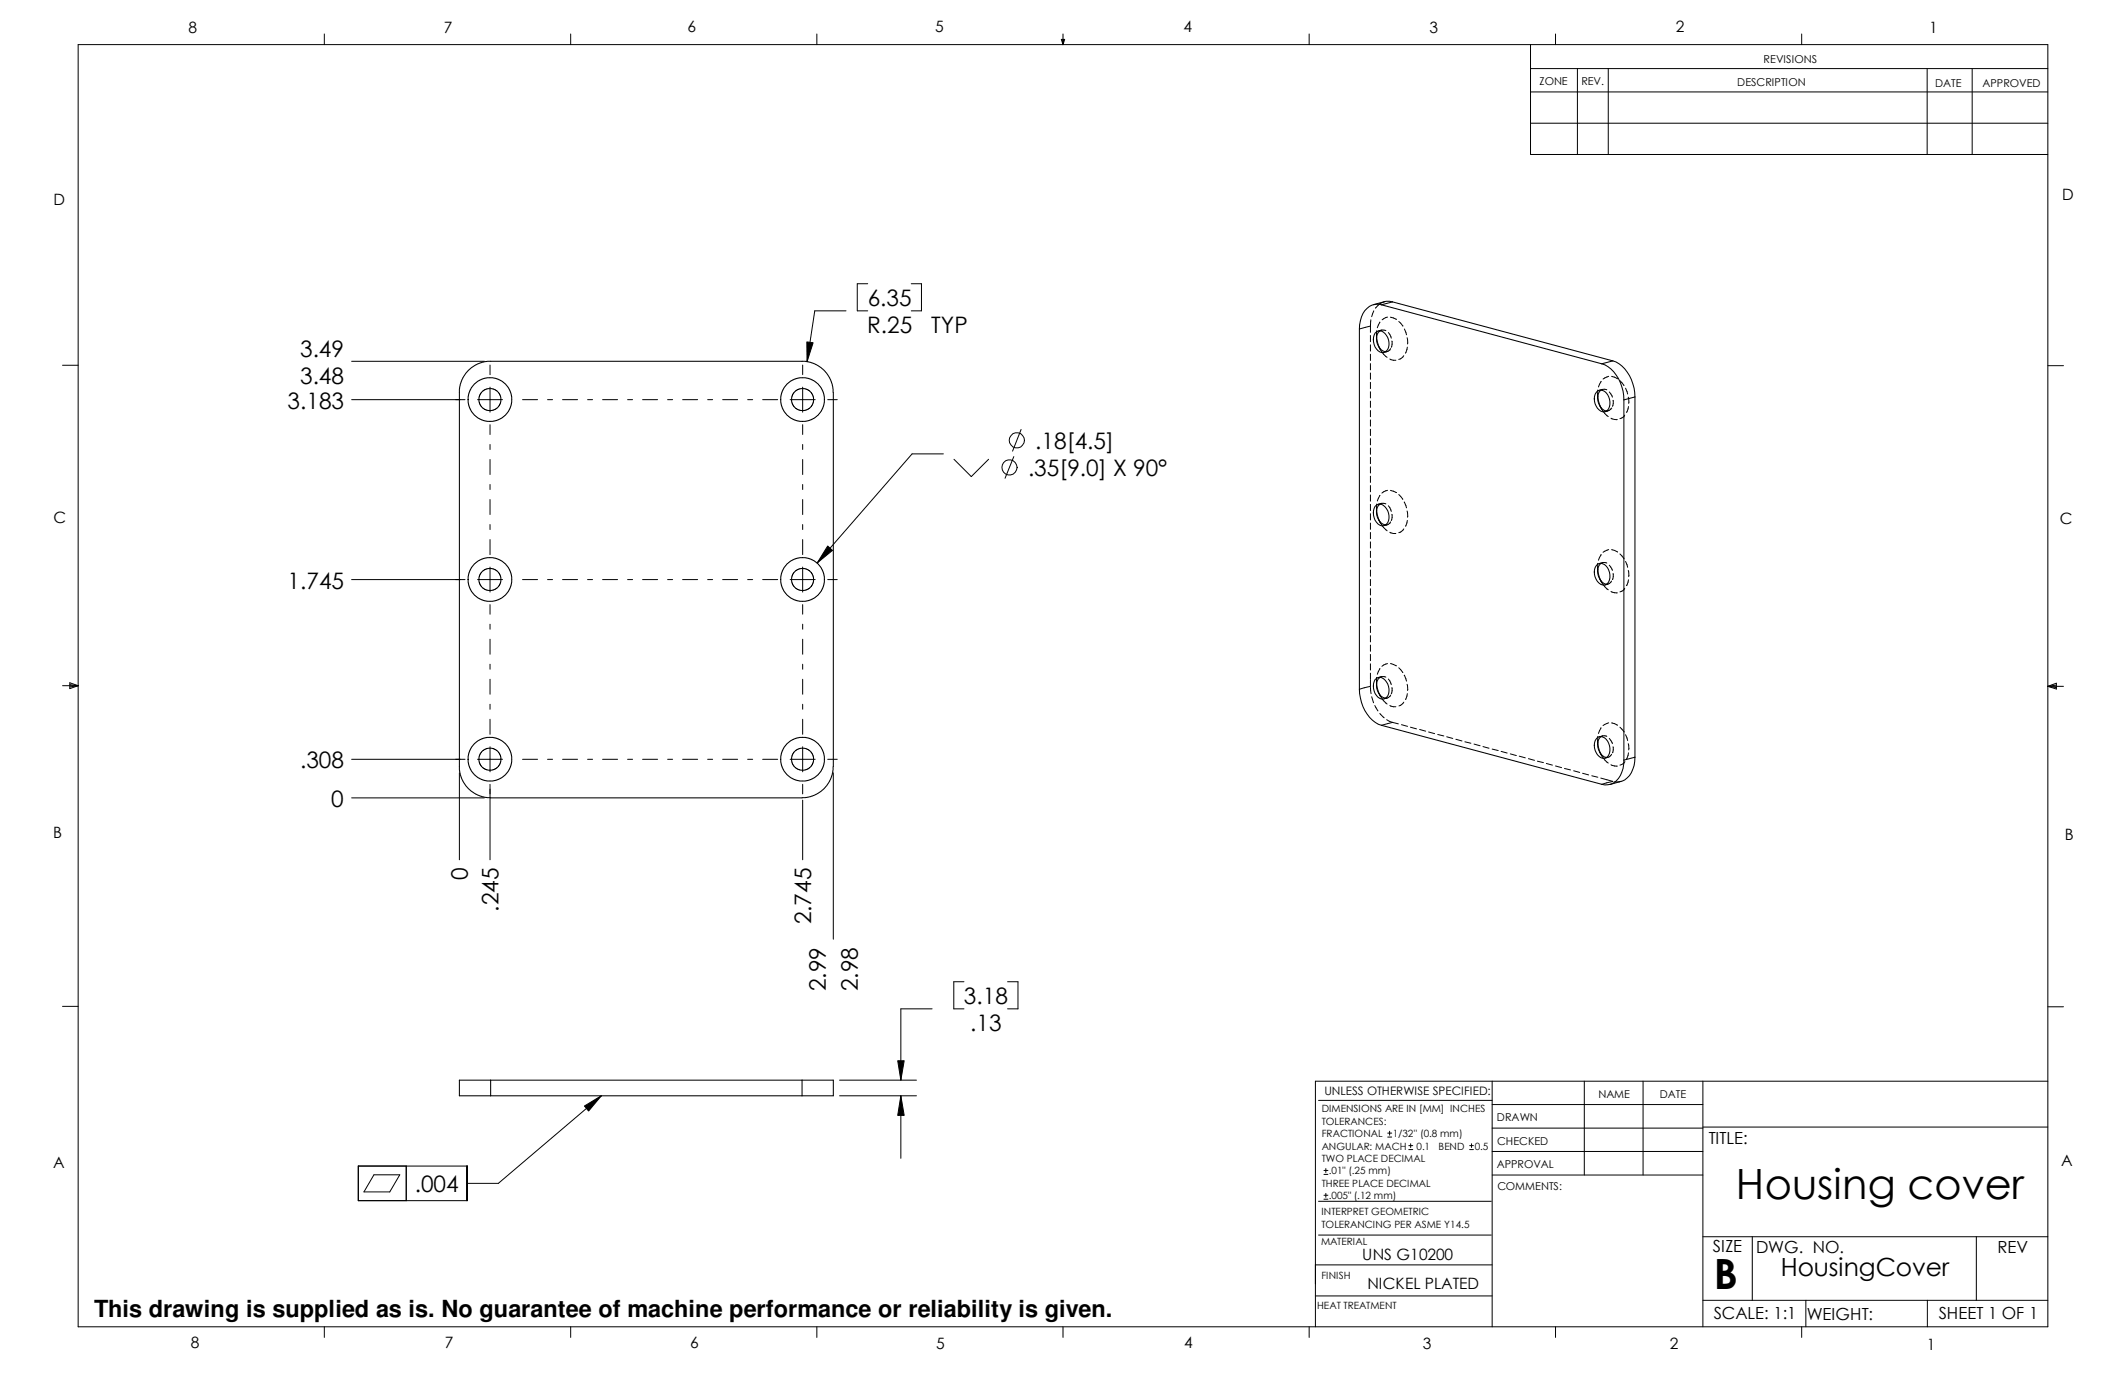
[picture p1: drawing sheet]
<svg xmlns="http://www.w3.org/2000/svg" width="432mm" height="279mm" viewBox="0 0 432 279" stroke-linecap="round" stroke-linejoin="round" font-family="sans-serif">
<g fill="none" stroke="#000" stroke-width=".2">
<path d="M15.9 9.1h400v260.3h-400zM65.9 6.9v2.2M115.9 6.9v2.2M165.9 6.9v2.2M215.6 8h.6l-.3 1.1zM215.7 8l.2 1.1M215.9 6.9v2.2M216 8l-.1 1.1M265.9 6.9v2.2M310.9 18.7h105M310.9 9.1v22.3h105M310.9 13.9h105"/>
<path d="M315.9 6.9v2.2M320.4 13.9v17.5M326.6 13.9v17.5M365.9 6.9v2.2M391.4 13.9v17.5M400.6 13.9v17.5M310.9 25h105M176.2 57.6h-2.1v5.5h2.1M185.1 57.6h2.1v5.5h-2.1M12.7 74.2h3.2M71.4 73.4h27M99.5 74.1v2"/>
<path d="M99.5 78.6v5.1M163 74.1v2M163 78.6v5.1M163.9 69.4l1.2 .2-1.2 3.8zM171.8 63.1h-6.3l-1.6 10.3M278.3 66.2l-2.2 .6M278.3 66.2v1.3M278.3 68.1v1.3M278.3 70v1.3M278.3 71.9v1.3M278.3 73.8v1.3M278.3 75.7v1.3"/>
<path d="M278.3 77.6v1.3M278.3 79.5v1.3M278.4 64.9l-.1 1.3M279 63.1l-.4 1.2M279.6 67.9v.6M279.6 67.9v.9M279.6 67.2v.7M280 70.4l.4 .7M280.2 70.7l.8 1.2 .7 .7M280.2 65.4l-.5 1.1M280.6 67l-.7 .2M281.2 61.3h-.2a2.99 2.99 0 0 0-1.6 1.3"/>
<path d="M281.5 67.1l-.6-.1-.6 .2M281.8 71.4l-.7 .1M281.8 64.4l-1.1 .5M282 67.5l.6 1.2M282.3 72.9l.7 .3h.5M282.4 70.8l-.4 .5-.6 .1M282.4 64.4l1.2 .5M282.7 69.3v.6l-.1 .6M284.1 65.3l.8 .9M285.1 72.2l-.6 .7-.4 .1M285.2 66.8l.5 1.2M285.8 68.6l.1 1.2"/>
<path d="M285.8 70.5l-.3 1.2M324.5 80v.5M324.5 80v.8M324.5 79.2v.8M325.2 77.4l-.5 1.2M325.5 79.1l-.7 .1M326.3 79.2l-.5-.2-.6 .2M326.7 76.4l-1.1 .6M326.9 79.6l.6 1M327.4 76.4l1.1 .5M329 77.3l.8 1M330.2 78.8l.4 1.2"/>
<path d="M415.9 74.3h3.2M71.4 81.2h23M97 81.2h5.1M160.5 81.2h5.1M168.1 81.2h2M191.6 92.2h-6.3l-19.3 22.1M193.8 93.3l3.5 3.5 3.5-3.5M205.9 92.7l-1.8 4.4M207.4 87.2l-1.7 4.4M278.3 81.4v1.3M278.3 83.4v1.2M278.3 85.3v1.2"/>
<path d="M278.3 87.2v1.2M278.3 89.1v1.2M278.3 91v1.2M278.3 92.9v1.2M278.3 94.8v1.3M278.3 96.7v1.3M278.3 98.6v1.3M281.8 99.6l-1.1 .5M282.4 99.6l1.2 .4M324.9 82.4l.4 .7M325.1 82.7l.8 1.2 .7 .7M326.6 83.4l-.6 .2"/>
<path d="M327.2 84.9l.7 .3h.5M327.4 82.8l-.5 .5-.6 .1M327.6 81.3l.1 .6-.2 .6M330 84.3l-.2 .3-.8 .4M330.7 80.6l.1 1.3M330.8 82.5l-.5 1.2M71.4 117.7h23M97 117.7h5.1M99.5 115.1v5.1M160.5 117.7h5.1M163 115.1v5.1M168.1 110.9l1 .9-3.1 2.5z"/>
<path d="M168.1 117.7h2M278.3 100.5v1.3M278.3 102.4v1.3M278.3 104.3v1.3M278.3 106.2v1.3M278.3 108.1v1.3M278.3 110v1.3M278.3 111.9v1.3M278.3 113.8v1.3M278.3 115.7v1.3M278.3 117.6v1.3M278.3 119.5v1.3"/>
<path d="M279.6 103.1v.5M279.6 103.1v.9M279.6 102.4v.7M280 105.5l.4 .8M280.2 105.8l.6 1.1 .9 .9M280.2 100.6l-.5 1.1M280.6 102.2l-.7 .2M281.5 102.3l-.6-.1-.6 .2M281.8 106.6l-.7 .1M282 102.7l.6 1.1M282.3 108.1l.7 .2h.5M282.4 106l-.4 .5-.6 .1"/>
<path d="M282.7 104.4v.7l-.1 .6M284.1 100.4l.8 1M285.1 107.4l-.6 .6-.4 .2M285.2 101.9l.5 1.2M285.8 103.8l.1 1.2M285.8 105.7l-.3 1.1M324.5 115.1v.9M324.5 115.1v.6M324.5 114.4v.7M324.9 117.6l.4 .7M325.1 117.9l.8 1.2 .7 .7M325.2 112.6l-.5 1.1"/>
<path d="M325.5 114.3l-.7 .1M326.3 114.3l-.5-.1-.6 .2M326.6 118.6l-.6 .2M326.7 111.6l-1.1 .5M326.9 114.8l.6 1M327.3 118l-.4 .5-.6 .1M327.4 111.6l1.1 .5M327.6 116.5l.1 .6-.2 .6M329 112.5l.8 .9M329.8 113.4v.1M330 119.5l-.2 .3-.8 .4M330.2 114l.4 1.2"/>
<path d="M330.7 115.8l.1 1.3M330.8 117.7l-.5 1.2M12.7 139.2h3.2M14.2 139l1.7 .2M14.2 138.6l1.7 .6-1.7 .6zM15.9 139.2l-1.7 .3M278.3 121.5v1.2M278.3 123.4v1.2M278.3 125.3v1.2M278.3 127.2v1.2M278.3 129.1v1.2M278.3 131v1.2"/>
<path d="M278.3 132.9v1.3M278.3 134.8v1.3M278.3 136.7v1.3M278.3 138.1v1.3l-2.2 .6M278.3 139.6l.2 1.2M279.6 138.3v.5M279.6 138.3v.8M279.6 137.5v.8M280.2 135.8l-.5 1.1M280.6 137.4l-.7 .2M281.5 137.5l-.6-.1-.6 .1M281.8 134.7l-1.1 .6"/>
<path d="M282 137.9l.6 1.1M282.4 134.7h.1M282.5 134.7l1.1 .5M282.7 139.6v.7l-.1 .6M284.1 135.6l.8 1M285.2 137.1l.5 1.2M285.8 138.9l.1 1.3M327.2 120.1l.7 .3h.5M415.9 139.4h3.2M415.9 139.4l1.8-.7v1.2zM415.9 139.4l1.8 .2M417.7 139.1l-1.8 .3"/>
<path d="M71.4 154.2h23M93.3 156.9v17.7M97 154.2h5.1M99.5 151.6v5.1M99.5 159.3v15.3M160.5 154.2h5.1M163 151.6v5.1M163 159.3v1.9M168.1 154.2h2M169.2 156.9v33.8M278.6 141.5l.4 1.2M279.2 143.3l.7 1.1"/>
<path d="M280 140.7l.4 .8M280.2 141l.6 1.1 .9 .9M280.2 144.9l.9 .9M281.6 146.1l1.2 .6M281.8 141.7l-.7 .2M282.3 143.3l.7 .2h.5M282.4 141.1l-.4 .5-.6 .2M282.8 146.7l1.2 .3M282.8 146.7l-2.2 .6M284.6 147.2l1.3 .3M285.1 142.6l-.6 .6-.4 .1M285.8 140.8l-.3 1.2"/>
<path d="M286.5 147.7l1.2 .3M288.3 148.1l1.3 .4M290.2 148.6l1.2 .4M292 149.1l1.2 .3M293.8 149.6l1.3 .3M295.7 150.1l1.2 .4M297.5 150.6l1.2 .3M299.4 151.1l1.2 .3M301.2 151.6l1.2 .3M303.1 152.1l1.2 .3M304.9 152.6l1.2 .3M306.7 153.1l1.3 .3"/>
<path d="M308.6 153.5l1.2 .4M310.4 154.1l1.3 .3M312.3 154.6l1.2 .3M314.1 155l1.2 .4M315.9 155.5l1.3 .4M317.8 156l1.2 .3M319.6 156.5l1.2 .3M321.4 157l1.3 .4M323.3 157.5l1.2 .3M324.5 150.3v.9M324.5 150.3v.5M324.5 149.6h.1"/>
<path d="M324.5 149.6v.7M324.9 152.7l.4 .8M325.1 158l2.5 .7-2.3 .6M325.1 153l.8 1.3 .7 .6M325.2 147.8l-.5 1.1M325.2 147.8h.1M325.5 149.4l-.7 .2M326.3 149.5l-.5-.1-.6 .2M326.6 153.8l-.6 .1M326.7 146.8l-1.1 .5M326.9 149.9l.6 1.1M327.2 155.3l.7 .2h.5"/>
<path d="M327.3 153.2l-.4 .5-.6 .1M327.4 146.8l1.1 .5M327.6 151.6l.1 .7-.2 .6M329 147.7l.9 .9M329.2 158.7h-1.2M330 154.6l-.2 .3-.8 .5M330.2 149.2l.4 1.2M330.7 151l.1 1.3M330.8 152.9l-.4 1.2M71.4 162h27M163 162.5v12.1M195.8 199.3h-2.1v5.6h2.1"/>
<path d="M204.6 199.3h2.2v5.6h-2.2M12.7 204.3h3.2M170.5 219.3h15.6M182.3 215.4h1.3l-.6 3.9zM189.3 204.9h-6.3v14.4M303.1 219.5v49.9M321.8 219.5v19.1M333.7 219.5v19.1M345.9 219.5v49.9M415.9 204.4h3.2M415.9 219.5h-148.7v49.9M72.8 236.8h22.1v7h-22.1z"/>
<path d="M75.9 238.5h5.3l-2 3.5h-5.3zM82.5 236.8v7M118.7 224.6l3.4-2.1-2.6 3.1zM122.1 222.5l-20.9 17.8h-6.3M170.5 222.5h15.6M183 222.5l.6 4h-1.3zM183 222.5v12.7M267.8 223.4h35.3M268.9 238.5h.8M268.9 237.7h.8M269.3 237.3v.8M281.9 230.9h.8"/>
<path d="M281.9 230.1h.8M282.2 229.7v.8M286.1 233.4h.8M286.1 232.6h.8M286.5 232.2v.8M298.5 233.4h.8M298.5 232.6h.8M298.9 232.2v.8M303.1 233.8h42.8M303.1 229.1h42.8M303.1 224.3h42.8M303.1 238.6h42.8"/>
<path d="M345.9 228.9h70M267.2 256.8h35.9M267.8 250.8h35.1M267.8 243.9h35.1M268.9 243.5h.8M268.9 242.7h.8M269.3 242.3v.8M345.9 251.1h70M355.9 251.1v12.9M401.4 251.1v12.9M65.9 269.4v2.2M115.9 269.4v2.2"/>
<path d="M165.9 269.4v2.2M215.9 269.4v2.2M265.9 269.4v2.2M267.2 263.1h35.9M315.9 269.4v2.2M345.9 264h70M365.9 269.4v2.2M366.8 264v5.4M391.5 264v5.4"/>
<circle cx="205" cy="94.9" r="1.56"/>
<circle cx="206.5" cy="89.4" r="1.56"/>
</g>
<g fill="none" stroke="#000" stroke-width=".21">
<path d="M95.1 75.2l1.6-1.2 1.3-.5 .9-.1h64.7l.9 .1 1.3 .5 1 .7 1.1 1.1 1 1.8 .3 2.1v76l-.2 1.6-.5 1.3-.6 1-1.1 1.1-1.8 .9-2.1 .4h-63.2l-1.7-.2-1.3-.5-1-.6-1.1-1.1-.8-1.4-.5-1.9v-77.3l.2-.9 .5-1.3zM279.3 67.6a1.37 1.37 0 0 1 2.3 .5 2.39 2.39 0 0 1-.3 3.4 1.57 1.57 0 0 1-2-1.1l-.2-.4a2.88 2.88 0 0 1 .2-2.4zM279.6 68.5l.1 .9 .5 1.3M280.3 67.2a2.57 2.57 0 0 0 1.1 4.2M280.6 61.9a3.3 3.3 0 0 0-4.1 2.4l-.4 1.7v.8v73.2a8 8 0 0 0 3.9 7.1l45.3 12.2a3.3 3.3 0 0 0 4.1-2.5l.2-.8 .2-1.7M280.6 61.9l44.7 12M282.8 61.3a5.6 5.6 0 0 0-3.8 .5M282.8 61.3l-2.2 .6M282.8 61.3l44.8 12M324.4 79.4a1.78 1.78 0 0 1 2.5 1.7 1.98 1.98 0 0 1-1 2.5 2.44 2.44 0 0 1-2.1-3.1l.2-.4zM325.2 79.2a2.62 2.62 0 0 0 1.1 4.2M325.3 73.9a7.5 7.5 0 0 1 4.5 7.3"/>
<path d="M327.6 73.3a7.5 7.5 0 0 1 4.5 7.3M327.6 73.3l-2.3 .6M95 81.2l.4-1.8 .9-1.3 1.5-1.1 1.7-.3 1.7 .3 1.4 .9 1 1.5 .4 1.7-.4 1.7-.9 1.4-1.5 1.1-1.7 .3-1.7-.3-1.4-1-1-1.5-.3-1.1v-.5M158.5 81.2l.4-1.8 .9-1.3 1.5-1.1 1.7-.3 1.7 .3 1.4 .9 1 1.5 .4 1.7-.4 1.7-.9 1.4-1.5 1.1-1.7 .3-1.7-.3-1.5-1.1-.9-1.4-.3-1.1v-.5M324.5 80.5l.2 .9 .4 1.3M329.8 81.2v73.1M332.1 80.6l-2.3 .6M332.1 80.6v73.2M95 117.7l.4-1.7 .9-1.4 1.5-1.1 1.7-.3 1.7 .3 1.4 .9 1 1.6 .4 1.6-.4 1.8-.9 1.3-1.5 1.1-1.7 .3-1.7-.3-1.4-.9-1-1.5-.3-1.1v-.6M158.5 117.7l.4-1.7 .9-1.4 1.5-1.1 1.7-.3 1.7 .3 1.4 .9 1 1.6 .4 1.6-.4 1.8-.9 1.3-1.5 1.1-1.7 .3-1.7-.3-1.5-1-.9-1.4-.3-1.1v-.6M279.3 102.8a1.37 1.37 0 0 1 2.3 .5 2.39 2.39 0 0 1-.3 3.3 1.57 1.57 0 0 1-2-1l-.2-.4a2.88 2.88 0 0 1 .2-2.4zM279.6 103.6l.1 1 .5 1.2"/>
<path d="M280.3 102.4a2.57 2.57 0 0 0 1.1 4.2M324.4 114.6a1.78 1.78 0 0 1 2.5 1.6 1.98 1.98 0 0 1-1 2.6 2.44 2.44 0 0 1-2.1-3.1l.2-.5zM324.5 115.7l.2 .9 .4 1.3M325.2 114.4a2.62 2.62 0 0 0 1.1 4.2M279.3 138a1.37 1.37 0 0 1 2.3 .5 2.39 2.39 0 0 1-.3 3.3 1.57 1.57 0 0 1-2-1l-.2-.5a2.88 2.88 0 0 1 .2-2.3zM279.6 138.8l.1 .9 .5 1.3M280.3 137.5a2.57 2.57 0 0 0 1.1 4.3M95 154.2l.4-1.8 .9-1.3 1.5-1.1 1.7-.3 1.7 .3 1.4 .9 1 1.5 .4 1.7-.4 1.8-.9 1.3-1.5 1.1-1.7 .3-1.7-.3-1.4-.9-1-1.5-.3-1.1v-.6M158.5 154.2l.4-1.8 .9-1.3 1.5-1.1 1.7-.3 1.7 .3 1.4 .9 1 1.5 .4 1.7-.4 1.8-.9 1.3-1.5 1.1-1.7 .3-1.7-.3-1.4-.9-1-1.5-.3-1.1v-.6M324.4 149.8a1.78 1.78 0 0 1 2.5 1.6 1.98 1.98 0 0 1-1 2.6 2.44 2.44 0 0 1-2.1-3.1l.2-.5zM324.5 150.8l.2 1 .4 1.2M325.2 149.6a2.62 2.62 0 0 0 1.1 4.2"/>
<path d="M332.1 153.8a4.7 4.7 0 0 1-2.9 4.9l-2.2 .6M332.1 153.8l-2.3 .5M93.3 219.3h75.9v3.2h-75.9zM99.7 219.3v3.2M162.9 219.3v3.2"/>
<circle cx="99.5" cy="81.1" r="2.25"/>
<circle cx="163" cy="81.1" r="2.25"/>
<circle cx="99.5" cy="117.7" r="2.25"/>
<circle cx="163" cy="117.7" r="2.25"/>
<circle cx="99.5" cy="154.2" r="2.25"/>
<circle cx="163" cy="154.2" r="2.25"/>
</g>
<path d="M163.9 69.4l1.2 .2-1.2 3.8zM168.1 110.9l1 .9-3.1 2.5zM182.3 215.4h1.3l-.6 3.9zM118.7 224.6l3.4-2.1-2.6 3.1zM183 222.5l.6 4h-1.3z" fill="#000"/>
<path d="M157.9 81.2h-53.3M99.5 112.6v-26.4M157.9 117.7h-53.3M163 112.6v-26.4M99.5 149.1v-26.3M157.9 154.2h-53.3M163 149.1v-26.3" fill="none" stroke="#fff" stroke-width=".2" stroke-dasharray="3 2 1 2"/>
<path d="M157.9 81.2h-53.3M99.5 112.6v-26.4M157.9 117.7h-53.3M163 112.6v-26.4M99.5 149.1v-26.3M157.9 154.2h-53.3M163 149.1v-26.3" fill="none" stroke="#000" stroke-width=".2" stroke-dasharray="3 2 1 2"/>
<g font-size="8.5">
<text x="352.6" y="243.4">Housing cover</text>
<text x="348.1" y="261.7">B</text>
</g>
<text font-size="5.1" x="361.7" y="259.2">HousingCover</text>
<text font-size="4.8" x="19.1" y="267.3">This drawing is supplied as is. No guarantee of machine performance or reliability is given.</text>
<g font-size="4.6">
<text x="176.2" y="62.2">6.35</text>
<text x="176.1" y="67.7">R.25</text>
<text x="189.2" y="67.7">TYP</text>
<text x="61" y="72.4">3.49</text>
<text x="61" y="77.9">3.48</text>
<text x="58.4" y="83">3.183</text>
<text x="210.3" y="91.2">.18[4.5]</text>
<text x="208.8" y="96.7">.35[9.0] X 90°</text>
<text x="58.4" y="119.5">1.745</text>
<text x="61" y="156">.308</text>
<text x="67.3" y="163.8">0</text>
<text x="95" y="178.7" transform="rotate(-90 95 178.7)">0</text>
<text x="101.3" y="185.1" transform="rotate(-90 101.3 185.1)">.245</text>
<text x="164.8" y="187.7" transform="rotate(-90 164.8 187.7)">2.745</text>
<text x="167.7" y="201.3" transform="rotate(-90 167.7 201.3)">2.99</text>
<text x="174.2" y="201.3" transform="rotate(-90 174.2 201.3)">2.98</text>
<text x="195.8" y="203.9">3.18</text>
<text x="197.1" y="209.4">.13</text>
<text x="84.2" y="242.1">.004</text>
</g>
<g font-size="3.4">
<text x="347" y="232.2">TITLE:</text>
<text x="347.9" y="254.3">SIZE</text>
<text x="356.7" y="254.3">DWG. NO.</text>
<text x="405.7" y="254.4">REV</text>
<text x="348.1" y="267.9">SCALE: 1:1</text>
<text x="367" y="268">WEIGHT:</text>
<text x="393.8" y="267.9">SHEET 1 OF 1</text>
</g>
<g font-size="3.2">
<text x="38.3" y="6.6">8</text>
<text x="90.2" y="6.7">7</text>
<text x="139.7" y="6.5">6</text>
<text x="189.9" y="6.5">5</text>
<text x="240.4" y="6.6">4</text>
<text x="290.4" y="6.6">3</text>
<text x="340.4" y="6.5">2</text>
<text x="391.8" y="6.6">1</text>
<text x="10.9" y="41.5">D</text>
<text x="418.8" y="40.7">D</text>
<text x="10.8" y="106.3">C</text>
<text x="418.3" y="106.4">C</text>
<text x="10.8" y="170.2">B</text>
<text x="419.4" y="170.5">B</text>
<text x="10.8" y="237.2">A</text>
<text x="418.6" y="236.7">A</text>
<text x="276.7" y="255.9">UNS G10200</text>
<text x="277.7" y="261.8">NICKEL PLATED</text>
<text x="38.8" y="273.8">8</text>
<text x="90.3" y="273.8">7</text>
<text x="140.2" y="273.8">6</text>
<text x="190.1" y="273.9">5</text>
<text x="240.5" y="273.8">4</text>
<text x="289" y="273.9">3</text>
<text x="339.1" y="273.9">2</text>
<text x="391.3" y="274.1">1</text>
</g>
<text font-size="2.4" x="269" y="222.4">UNLESS OTHERWISE SPECIFIED:</text>
<g font-size="2.2">
<text x="312.7" y="17.4">ZONE</text>
<text x="321.2" y="17.4">REV.</text>
<text x="352.8" y="17.4">DESCRIPTION</text>
<text x="358.2" y="12.7">REVISIONS</text>
<text x="393.1" y="17.6">DATE</text>
<text x="402.7" y="17.6">APPROVED</text>
<text x="304" y="227.7">DRAWN</text>
<text x="324.7" y="222.9">NAME</text>
<text x="337.1" y="222.9">DATE</text>
<text x="304.1" y="232.6">CHECKED</text>
<text x="304" y="237.2">APPROVAL</text>
<text x="304.1" y="241.7">COMMENTS:</text>
</g>
<g font-size="2">
<text x="268.5" y="225.8">DIMENSIONS ARE IN [MM] INCHES</text>
<text x="268.5" y="228.4">TOLERANCES:</text>
<text x="268.5" y="230.9">FRACTIONAL</text>
<text x="268.5" y="233.4">ANGULAR: MACH</text>
<text x="282.9" y="230.9">1/32'' (0.8 mm)</text>
<text x="287.7" y="233.4">0.1</text>
<text x="292.2" y="233.4">BEND</text>
<text x="299.5" y="233.4">0.5</text>
<text x="268.5" y="236">TWO PLACE DECIMAL</text>
<text x="269.9" y="238.5">.01&quot; (.25 mm)</text>
<text x="268.5" y="241">THREE PLACE DECIMAL</text>
<text x="269.9" y="243.5">.005&quot; (.12 mm)</text>
<text x="268.4" y="246.8">INTERPRET GEOMETRIC</text>
<text x="268.4" y="249.3">TOLERANCING PER ASME Y14.5</text>
<text x="268.3" y="252.9">MATERIAL</text>
<text x="268.4" y="259.7">FINISH</text>
<text x="267.5" y="265.8">HEAT TREATMENT</text>
</g>
</svg>
